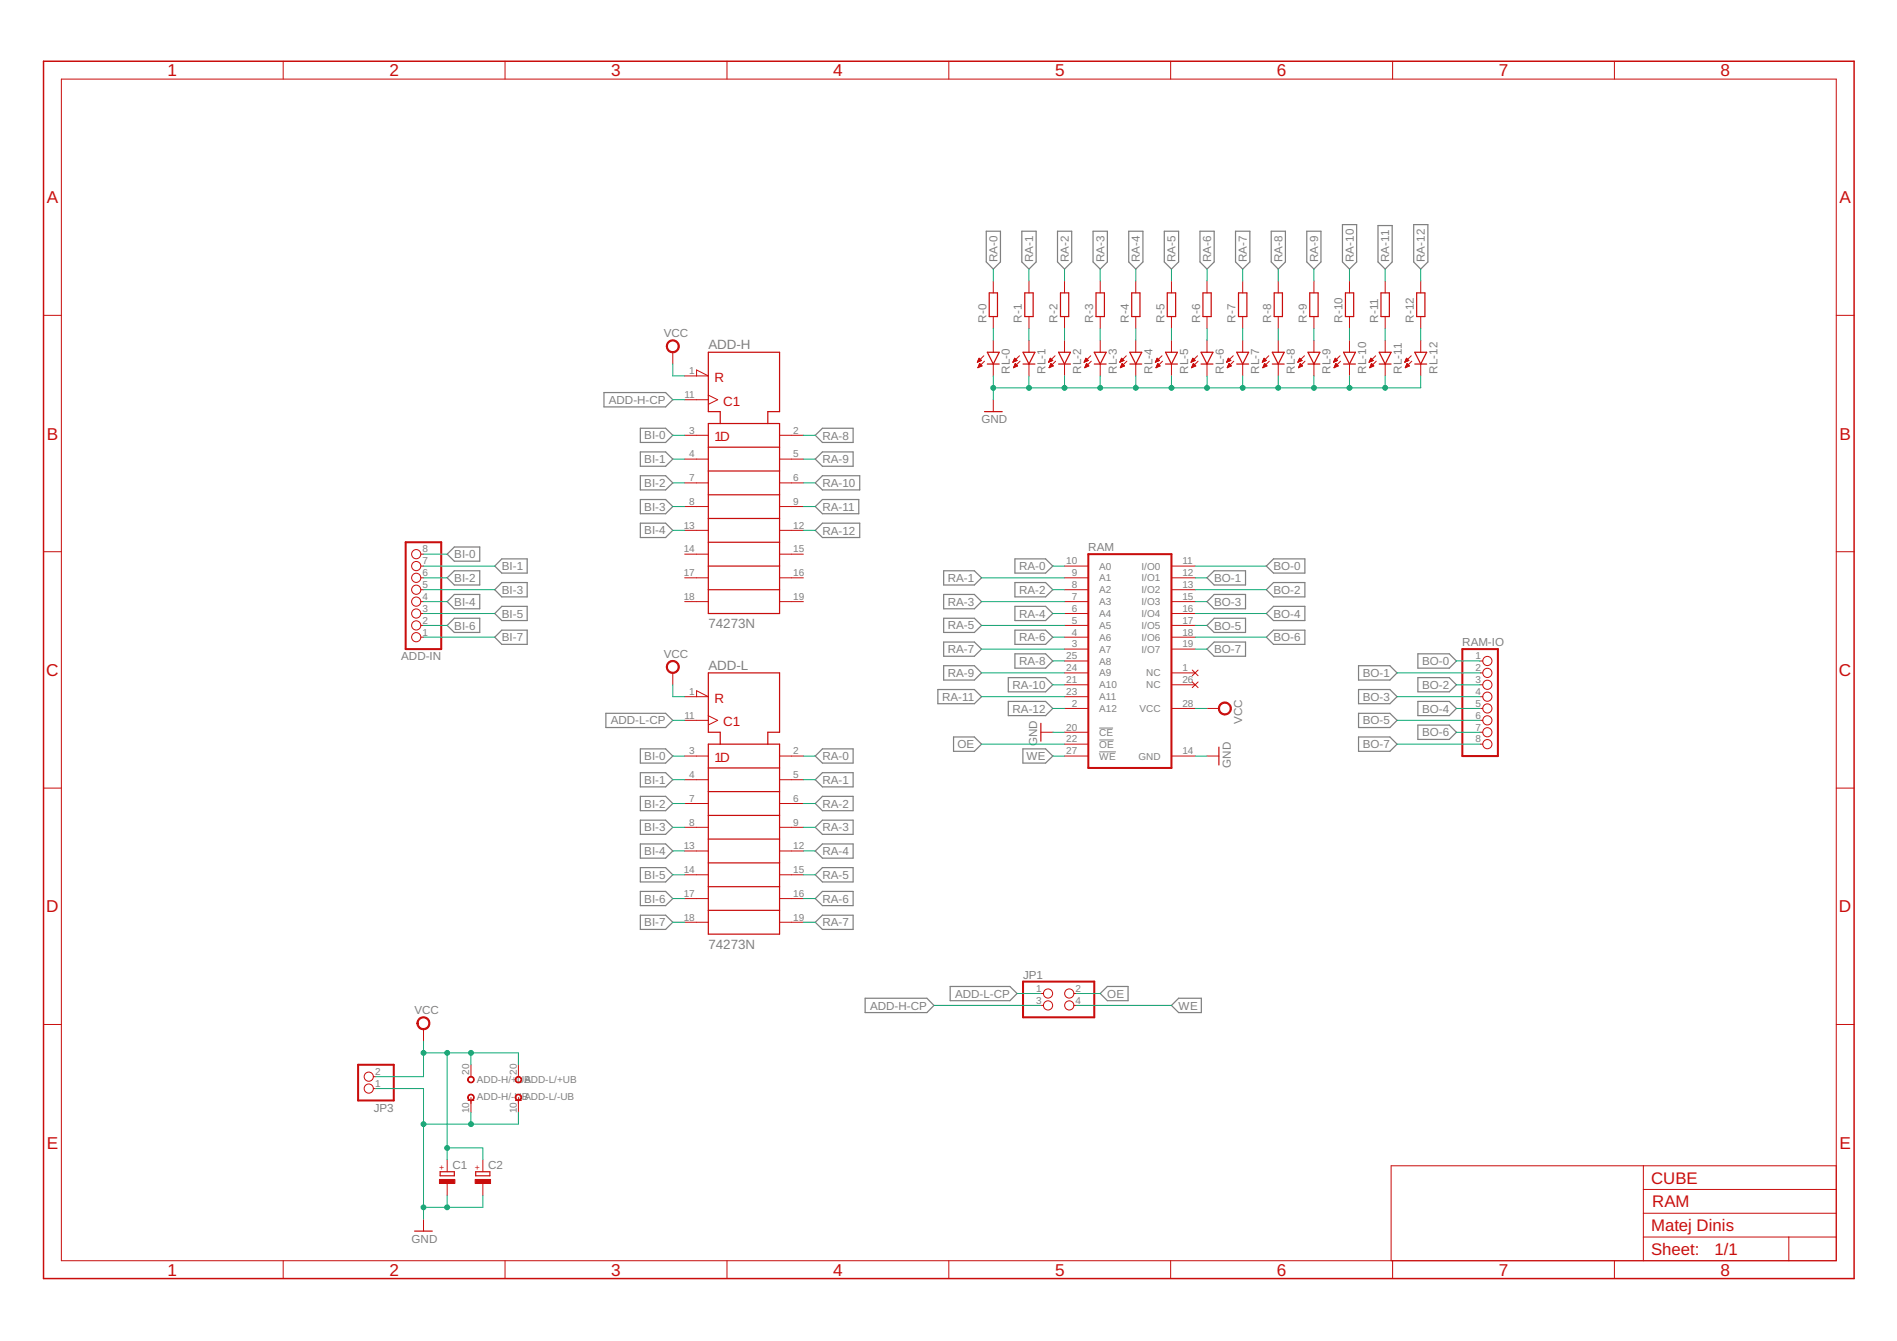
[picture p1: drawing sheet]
<svg xmlns="http://www.w3.org/2000/svg" width="297mm" height="210mm" viewBox="0 0 297 210" stroke-linecap="round" stroke-linejoin="round" font-family="sans-serif">
<path d="M172.1 114h2.2M172.1 115.8h2.3M172.1 117.7h2.6" fill="none" stroke="#808080" stroke-width=".16"/>
<g fill="none" stroke="#808080" stroke-width=".19">
<path d="M154.4 36.2h2.3v4.8l-1.2 1.1-1.1-1.1zM160 36.2h2.2v4.8l-1.1 1.1-1.1-1.1zM165.6 36.2h2.2v4.8l-1.1 1.1-1.1-1.1zM171.2 36.2h2.2v4.8l-1.1 1.1-1.1-1.1zM176.7 36.2h2.3v4.8l-1.2 1.1-1.1-1.1zM182.3 36.2h2.3v4.8l-1.2 1.1-1.1-1.1zM187.9 36.2h2.2v4.8l-1.1 1.1-1.1-1.1zM193.5 36.2h2.2v4.8l-1.1 1.1-1.1-1.1zM199.1 36.2h2.2v4.8l-1.1 1.1-1.1-1.1zM204.6 36.2h2.2v4.8l-1.1 1.1-1.1-1.1zM210.2 35.2h2.2v5.8l-1.1 1.1-1.1-1.1zM215.8 35.3h2.2v5.7l-1.1 1.1-1.1-1.1z"/>
<path d="M221.4 35.2h2.2v5.8l-1.1 1.1-1.1-1.1zM94.6 61.4h9.6l1.1 1.2-1.1 1.1h-9.6zM100.3 67h3.9l1.1 1.1-1.1 1.2h-3.9zM100.3 70.7h3.9l1.1 1.2-1.1 1.1h-3.9zM100.3 74.5h3.9l1.1 1.1-1.1 1.1h-3.9zM100.3 78.2h3.9l1.1 1.1-1.1 1.1h-3.9zM127.7 68.1l1.1-1.1h4.8v2.3h-4.8zM127.7 75.6l1.1-1.1h5.8v2.2h-5.8zM127.7 79.3l1.1-1.1h5.7v2.2h-5.7zM127.7 71.9l1.1-1.2h4.8v2.3h-4.8zM70 90.4l1.1-1.1h4v2.3h-4zM70 94.2l1.1-1.2h4v2.3h-4z"/>
<path d="M70 97.9l1.1-1.1h4v2.2h-4zM71.1 85.6h4v2.2h-4l-1.1-1.1zM77.5 99.7l1.1-1.1h3.9v2.3h-3.9zM78.6 87.5h3.9v2.2h-3.9l-1.1-1.1zM78.6 91.2h3.9v2.2h-3.9l-1.1-1.1zM78.6 94.9h3.9v2.2h-3.9l-1.1-1.1zM100.3 81.9h3.9l1.1 1.1-1.1 1.1h-3.9zM128.8 81.9h5.8v2.2h-5.8l-1.1-1.1zM147.8 89.3h4.8l1.1 1.1-1.1 1.2h-4.8zM147.8 93h4.8l1.1 1.2-1.1 1.1h-4.8zM147.8 96.8h4.8l1.1 1.1-1.1 1.1h-4.8zM158.9 98.6h4.8l1.1 1.1-1.1 1.2h-4.8z"/>
<path d="M158.9 94.9h4.8l1.1 1.1-1.1 1.1h-4.8zM158.9 91.2h4.8l1.1 1.1-1.1 1.1h-4.8zM158.9 87.5h4.8l1.1 1.1-1.1 1.1h-4.8zM189 90.4l1.1-1.1h4.9v2.3h-4.9zM190.1 93h4.9v2.3h-4.9l-1.1-1.1zM190.1 96.8h4.9v2.2h-4.9l-1.1-1.1zM198.3 99.7l1.1-1.1h4.9v2.3h-4.9zM199.4 94.9h4.9v2.2h-4.9l-1.1-1.1zM199.4 91.2h4.9v2.2h-4.9l-1.1-1.1zM199.4 87.5h4.9v2.2h-4.9l-1.1-1.1zM94.9 111.7h9.3l1.1 1.1-1.1 1.1h-9.3zM100.3 117.2h3.9l1.1 1.1-1.1 1.1h-3.9z"/>
<path d="M128.8 117.2h4.8v2.2h-4.8l-1.1-1.1zM146.9 107.9h5.7l1.1 1.2-1.1 1.1h-5.7zM147.8 104.2h4.8l1.1 1.1-1.1 1.1h-4.8zM147.8 100.5h4.8l1.1 1.1-1.1 1.1h-4.8zM149.3 115.4h3.3l1.1 1.1-1.1 1.1h-3.3zM157.9 109.8h5.8l1.1 1.1-1.1 1.1h-5.8zM157.9 106.1h5.8l1.1 1.1-1.1 1.1h-5.8zM158.9 102.3h4.8l1.1 1.2-1.1 1.1h-4.8zM160.2 117.2h3.5l1.1 1.1-1.1 1.1h-3.5zM189 101.6l1.1-1.1h4.9v2.2h-4.9zM212.7 107.9h4.9l1.2 1.2-1.2 1.1h-4.9zM212.7 104.2h4.9l1.2 1.1-1.2 1.1h-4.9z"/>
<path d="M212.7 111.7h4.9l1.2 1.1-1.2 1.1h-4.9zM212.7 115.4h4.9l1.2 1.1-1.2 1.1h-4.9zM222 109.8h4.9l1.1 1.1-1.1 1.1h-4.9zM222 106.1h4.9l1.1 1.1-1.1 1.1h-4.9zM222 102.3h4.9l1.1 1.2-1.1 1.1h-4.9zM222 113.5h4.9l1.1 1.1-1.1 1.1h-4.9zM100.3 120.9h3.9l1.1 1.1-1.1 1.2h-3.9zM100.3 124.7h3.9l1.1 1.1-1.1 1.1h-3.9zM100.3 128.4h3.9l1.1 1.1-1.1 1.1h-3.9zM100.3 132.1h3.9l1.1 1.1-1.1 1.1h-3.9zM100.3 135.8h3.9l1.1 1.1-1.1 1.1h-3.9zM100.3 139.5h3.9l1.1 1.2-1.1 1.1h-3.9z"/>
<path d="M127.7 125.8l1.1-1.1h4.8v2.2h-4.8zM127.7 133.2l1.1-1.1h4.8v2.2h-4.8zM127.7 136.9l1.1-1.1h4.8v2.2h-4.8zM127.7 122l1.1-1.1h4.8v2.3h-4.8zM128.8 128.4h4.8v2.2h-4.8l-1.1-1.1zM100.3 143.3h3.9l1.1 1.1-1.1 1.1h-3.9zM127.7 140.7l1.1-1.2h4.8v2.3h-4.8zM127.7 144.4l1.1-1.1h4.8v2.2h-4.8zM135.5 156.3h9.6l1.1 1.1-1.1 1.1h-9.6zM148.8 154.4h9.3l1.2 1.1-1.2 1.1h-9.3zM172.3 155.5l1.1-1.1h3.2v2.2h-3.2zM183.4 157.4l1.2-1.1h3.5v2.2h-3.5z"/>
</g>
<g fill="none" stroke="#c90d0c" stroke-width=".16">
<path d="M9.6 12.4h277.9v184.9h-277.9zM44.3 9.6v2.8M79.1 9.6v2.8M113.8 9.6v2.8M148.6 9.6v2.8M183.3 9.6v2.8M218.1 9.6v2.8M252.8 9.6v2.8M6.8 49.4h2.8M105.3 55.1v1.9M107.2 58.8h3.7l-1.8-.9v.9M153.1 56.7h.1"/>
<path d="M153.1 56.6h.2M153.1 56.5h.4M153.1 57.6h.1M153.2 56.4h.5M153.2 57.5h.1M153.2 56.3h.4M153.2 57.4h.3M153.2 56.3h.3M153.2 57.3h.5M153.2 56.2h.2M153.3 57.2h.4M153.3 56.1h.1"/>
<path d="M153.3 57.1h.3M153.4 57h.1M153.4 56.9l.4 .4-.7 .3zM153.4 56.9h.1M153.7 56.4l-.4-.3-.3 .6M153.7 56.4l-.7 .3M154.1 55.7l-1.1 1M154.2 56.5l-1.1 1.1M155.5 44v1.8M155.5 49.6v1.8M155.5 53.3v1.8M155.5 57v1.8"/>
<path d="M158.6 56.7h.1M158.7 56.6h.2M158.7 56.5h.4M158.7 57.6h.1M158.7 56.4h.6M158.7 57.5h.2M158.8 56.3h.4M158.8 57.4h.3M158.8 56.3h.3M158.8 57.3h.5M158.8 56.2h.2M158.8 57.2h.5"/>
<path d="M158.9 56.1h.1M158.9 57.1h.3M158.9 57h.2M159 56.9l.3 .4-.6 .3zM159 56.9h.1M159.3 56.4l-.4-.3-.3 .6M159.3 56.4l-.7 .3M159.6 55.7l-1 1M159.7 56.5l-1 1.1M161.1 44v1.8M161.1 49.6v1.8M161.1 53.3v1.8"/>
<path d="M161.1 57v1.8M164.2 56.7h.1M164.2 56.6h.3M164.3 56.5h.4M164.3 57.6h.1M164.3 56.4h.5M164.3 57.5h.2M164.3 56.3h.5M164.3 57.4h.4M164.4 56.3h.3M164.4 57.3h.4M164.4 56.2h.2"/>
<path d="M164.4 57.2h.5M164.4 56.1h.1M164.4 57.1h.4M164.5 57.1h.2M164.5 57h.2M164.5 56.9h.1M164.5 56.9l.4 .4-.6 .3zM164.8 56.4l-.3-.3-.3 .6M164.8 56.4l-.6 .3M165.2 55.7l-1 1M165.3 56.5l-1 1.1M166.7 44v1.8"/>
<path d="M166.7 49.6v1.8M166.7 53.3v1.8M166.7 57v1.8M169.8 56.7h.1M169.8 56.6h.3M169.8 56.5h.4M169.9 57.6h.1M169.9 56.4h.5M169.9 57.5h.2M169.9 56.3h.4M169.9 57.4h.3M169.9 56.3h.3"/>
<path d="M170 57.3h.4M170 56.2h.2M170 57.2h.5M170 56.1h.1M170 57.1h.4M170.1 57.1h.2M170.1 57h.1M170.1 56.9l.4 .4-.6 .3zM170.1 56.9h.1M170.4 56.4l-.4-.3-.2 .6M170.4 56.4l-.6 .3M170.8 55.7l-1 1"/>
<path d="M170.9 56.5l-1 1.1M172.3 44v1.8M172.3 49.6v1.8M172.3 53.3v1.8M172.3 57v1.8M175.4 56.7h.1M175.4 56.6h.2M175.4 56.5h.4M175.4 57.6h.1M175.5 56.4h.5M175.5 57.5h.1M175.5 56.3h.4"/>
<path d="M175.5 57.4h.3M175.5 56.3h.3M175.5 57.3h.5M175.6 56.2h.1M175.6 57.2h.4M175.6 56.1h.1M175.6 57.1h.4M175.6 56.1l.4 .3-.7 .3zM175.6 57.1h.3M175.7 57h.1M175.7 56.9h.1M175.7 56.9l.4 .4-.7 .3z"/>
<path d="M176.4 55.7l-1.1 1M176.4 56.5l-1 1.1M177.8 44v1.8M177.8 49.6v1.8M177.8 53.3v1.8M177.8 57v1.8M180.9 56.7h.1M181 56.6h.2M181 56.5h.4M181 57.6h.1M181 56.4h.6M181 57.5h.2"/>
<path d="M181.1 56.3h.4M181.1 57.4h.3M181.1 56.3h.3M181.1 57.3h.5M181.1 56.2h.2M181.1 57.2h.5M181.2 56.1h.1M181.2 57.1h.3M181.3 57h.1M181.3 56.9l.4 .4-.7 .3zM181.3 56.9h.1M181.6 56.4l-.4-.3-.3 .6"/>
<path d="M181.6 56.4l-.7 .3M181.9 55.7l-1 1M182 56.5l-1 1.1M183.4 44v1.8M183.4 49.6v1.8M183.4 53.3v1.8M183.4 57v1.8M186.5 56.7h.1M186.5 56.6h.3M186.6 56.5h.4M186.6 57.6h.1M186.6 56.4h.5"/>
<path d="M186.6 57.5h.2M186.6 56.3h.5M186.6 57.4h.4M186.7 56.3h.3M186.7 57.3h.5M186.7 56.2h.2M186.7 57.2h.5M186.8 56.1h.1M186.8 57.1h.3M186.8 56.1l.4 .3-.7 .3zM186.8 57.1h.2M186.8 57h.2"/>
<path d="M186.9 56.9h.1M186.9 56.9l.3 .4-.6 .3zM187.5 55.7l-1 1M187.6 56.5l-1 1.1M189 44v1.8M189 49.6v1.8M189 53.3v1.8M189 57v1.8M192.1 56.7h.1M192.1 56.6h.3M192.2 56.5h.4M192.2 57.6h.1"/>
<path d="M192.2 56.4h.5M192.2 57.5h.2M192.2 56.3h.4M192.2 57.4h.4M192.3 56.3h.3M192.3 57.3h.4M192.3 56.2h.2M192.3 57.2h.5M192.3 56.1h.1M192.3 57.1h.4M192.4 57.1h.2M192.4 57h.1"/>
<path d="M192.4 56.9l.4 .4-.6 .3zM192.4 56.9h.1M192.7 56.4l-.4-.3-.2 .6M192.7 56.4l-.6 .3M193.1 55.7l-1 1M193.2 56.5l-1 1.1M194.6 44v1.8M194.6 49.6v1.8M194.6 53.3v1.8M194.6 57v1.8M197.7 56.7h.1M197.7 56.6h.2"/>
<path d="M197.7 56.5h.4M197.7 57.6h.1M197.8 56.4h.5M197.8 57.5h.1M197.8 56.3h.4M197.8 57.4h.3M197.8 56.3h.3M197.8 57.3h.5M197.9 56.2h.2M197.9 57.2h.5M197.9 56.1h.1M197.9 57.1h.4"/>
<path d="M198 57.1h.2M198 57h.1M198 56.9h.1M198 56.9l.4 .4-.7 .3zM198.3 56.4l-.4-.3-.2 .6M198.3 56.4l-.6 .3M198.7 55.7l-1 1M198.8 56.5l-1.1 1.1M200.2 44v1.8M200.2 49.6v1.8M200.2 53.3v1.8M200.2 57v1.8"/>
<path d="M203.2 56.7h.1M203.3 56.6h.2M203.3 56.5h.4M203.3 57.6h.1M203.3 56.4h.6M203.3 57.5h.2M203.4 56.3h.4M203.4 57.4h.3M203.4 56.3h.3M203.4 57.3h.5M203.5 56.2h.1M203.5 57.2h.4"/>
<path d="M203.5 56.1h.1M203.5 57.1h.4M203.5 57.1h.3M203.6 57h.1M203.6 56.9l.4 .4-.7 .3zM203.6 56.9h.1M203.9 56.4l-.4-.3-.3 .6M203.9 56.4l-.7 .3M204.3 55.7l-1.1 1M204.3 56.5l-1 1.1M205.7 44v1.8M205.7 49.6v1.8"/>
<path d="M205.7 53.3v1.8M205.7 57v1.8M208.8 56.7h.1M208.9 56.6h.2M208.9 56.5h.4M208.9 57.6h.1M208.9 56.4h.5M208.9 57.5h.2M209 56.3h.4M209 57.4h.3M209 56.3h.3M209 57.3h.5"/>
<path d="M209 56.2h.2M209 57.2h.5M209.1 56.1h.1M209.1 57.1h.3M209.1 57.1h.2M209.1 57h.2M209.2 56.9h.1M209.2 56.9l.3 .4-.6 .3zM209.4 56.4l-.3-.3-.3 .6M209.4 56.4l-.6 .3M209.8 55.7l-1 1M209.9 56.5l-1 1.1"/>
<path d="M211.3 44v1.8M211.3 49.6v1.8M211.3 53.3v1.8M211.3 57v1.8M214.4 56.7h.1M214.4 56.6h.3M214.5 56.5h.4M214.5 57.6h.1M214.5 56.4h.5M214.5 57.5h.2M214.5 56.3h.4M214.5 57.4h.4"/>
<path d="M214.6 56.3h.3M214.6 57.3h.4M214.6 56.2h.2M214.6 57.2h.5M214.6 56.1h.1M214.7 57.1h.3M214.7 57.1h.2M214.7 57h.1M214.8 56.9l.3 .4-.6 .3zM214.8 56.9h.1M215 56.4l-.3-.3-.3 .6M215 56.4l-.6 .3"/>
<path d="M215.4 55.7l-1 1M215.5 56.5l-1 1.1M216.9 44v1.8M216.9 49.6v1.8M216.9 53.3v1.8M216.9 57v1.8M220 56.7h.1M220 56.6h.2M220 56.5h.4M220 57.6h.1M220.1 56.4h.5M220.1 57.5h.1"/>
<path d="M220.1 56.3h.4M220.1 57.4h.3M220.2 56.3h.3M220.2 57.3h.4M220.2 56.2h.2M220.2 57.2h.5M220.2 56.1h.1M220.2 57.1h.4M220.3 57.1h.2M220.3 57h.1M220.3 56.9h.1M220.3 56.9l.4 .4-.7 .3z"/>
<path d="M220.6 56.4l-.4-.3-.2 .6M220.6 56.4l-.6 .3M221 55.7l-1 1M221.1 56.5l-1.1 1.1M222.5 44v1.8M222.5 49.6v1.8M222.5 53.3v1.8M222.5 57v1.8M287.5 49.4h2.8M107.2 68.1h3.7M107.2 71.9h3.7M107.2 75.6h3.7"/>
<path d="M107.2 79.3h3.7M107.2 62.6h3.7M110.9 61.8l1.5 .8-1.5 .7M122.1 68.1h3.7M122.1 71.9h3.7M122.1 75.6h3.7M122.1 79.3h3.7M155.5 62.6v1.8M6.8 86.4h2.8M65.9 99.7h.4M65.9 97.9h.4M65.9 96h.4"/>
<path d="M65.9 94.2h.4M65.9 92.3h.4M65.9 90.4h.4M65.9 88.6h.4M65.9 86.7h.4M107.2 94.2h3.7M107.2 90.4h3.7M107.2 86.7h3.7M107.2 83h3.7M122.1 94.2h3.7M122.1 90.4h3.7M122.1 86.7h3.7"/>
<path d="M122.1 83h3.7M166.7 99.7h3.7M166.7 97.9h3.7M166.7 96h3.7M166.7 94.2h3.7M166.7 92.3h3.7M166.7 90.4h3.7M166.7 88.6h3.7M183.4 99.7h3.8M183.4 97.9h3.8M183.4 96h3.8M183.4 94.2h3.8"/>
<path d="M183.4 92.3h3.8M183.4 90.4h3.8M183.4 88.6h3.8M287.5 86.4h2.8M105.3 105.3v1.9M107.2 109.1h3.7l-1.8-1v1M107.2 118.3h3.7M107.2 112.8h3.7M110.9 112l1.5 .8-1.5 .7M122.1 118.3h3.7M163 114.6h1.8M166.7 107.2h3.7"/>
<path d="M166.7 110.9h3.7M166.7 101.6h3.7M166.7 114.6h3.7M166.7 116.5h3.7M166.7 109.1h3.7M166.7 105.3h3.7M166.7 103.5h3.7M166.7 118.3h3.7M183.4 107.2h3.8M183.4 110.9h3.8M183.4 101.6h3.8M183.4 105.3h3.8"/>
<path d="M183.4 118.3h3.8M186.7 106.7l.9 .9M186.7 104.9l.9 .9M187.6 106.7l-.9 .9M187.6 104.9l-.9 .9M189 110.9h1.9M189 118.3h1.9M231.8 107.2h.4M231.8 110.9h.4M231.8 114.6h.4M231.8 116.5h.4M231.8 109.1h.4"/>
<path d="M231.8 105.3h.4M231.8 103.5h.4M231.8 112.8h.4M6.8 123.4h2.8M107.2 122h3.7M107.2 125.8h3.7M107.2 129.5h3.7M107.2 133.2h3.7M107.2 136.9h3.7M122.1 122h3.7M122.1 125.8h3.7M122.1 129.5h3.7"/>
<path d="M122.1 133.2h3.7M122.1 136.9h3.7M287.5 123.4h2.8M107.2 140.7h3.7M107.2 144.4h3.7M122.1 140.7h3.7M122.1 144.4h3.7M163 155.5h.4M163 157.4h.4M168.1 155.5h.5M168.1 157.4h.5M6.8 160.4h2.8"/>
<path d="M58.5 170.4h.4M58.5 168.5h.4M66.3 161.1v1.9M73.3 172.3h.9M73.7 166.7v1.8M73.7 171.8v2.3M80.7 172.3h.9M81.2 166.7v1.8M81.2 171.8v2.3M287.5 160.4h2.8M44.3 197.3v2.8M66.3 190.8v1.9"/>
<path d="M70 181.5v1.9M70 185.3v1.8M75.6 181.5v1.9M75.6 185.3v1.8M79.1 197.3v2.8M113.8 197.3v2.8M148.6 197.3v2.8M183.3 197.3v2.8M218.1 197.3v2.8M252.8 197.3v2.8M257.3 193.6h30.2M257.3 182.5v14.8"/>
<path d="M257.3 189.9h30.2M257.3 186.2h30.2M280.1 193.6v3.7M287.5 182.5h-69.7v14.8"/>
<circle cx="65.2" cy="97.9" r=".72"/>
<circle cx="65.2" cy="92.3" r=".72"/>
<circle cx="65.2" cy="88.6" r=".72"/>
<circle cx="65.2" cy="94.2" r=".72"/>
<circle cx="65.2" cy="90.4" r=".72"/>
<circle cx="65.2" cy="99.7" r=".72"/>
<circle cx="65.2" cy="96" r=".72"/>
<circle cx="65.2" cy="86.7" r=".72"/>
<circle cx="232.9" cy="116.5" r=".72"/>
<circle cx="232.9" cy="103.5" r=".72"/>
<circle cx="232.9" cy="112.8" r=".72"/>
<circle cx="232.9" cy="114.6" r=".72"/>
<circle cx="232.9" cy="107.2" r=".72"/>
<circle cx="232.9" cy="105.3" r=".72"/>
<circle cx="232.9" cy="110.9" r=".72"/>
<circle cx="232.9" cy="109.1" r=".72"/>
<circle cx="164.1" cy="155.5" r=".72"/>
<circle cx="164.1" cy="157.4" r=".72"/>
<circle cx="167.4" cy="155.5" r=".72"/>
<circle cx="167.4" cy="157.4" r=".72"/>
<circle cx="57.7" cy="168.5" r=".72"/>
<circle cx="57.7" cy="170.4" r=".72"/>
</g>
<path d="M6.8 9.6h283.5v190.5h-283.5z" fill="none" stroke="#c90d0c" stroke-width=".23"/>
<path d="M63.5 84.9h5.6v16.7h-5.6zM170.4 86.7h13v33.5h-13zM229 101.6h5.5v16.7h-5.5zM160.2 153.6h11.1v5.6h-11.1zM56.1 166.7h5.6v5.6h-5.6z" fill="none" stroke="#c90d0c" stroke-width=".32"/>
<g fill="none" stroke="#c90d0c" stroke-width=".19">
<path d="M154.6 55.1h1.9l-1 1.9zM154.6 57h1.9M154.9 45.8h1.3v3.8h-1.3zM160.2 55.1h1.9l-1 1.9zM160.2 57h1.9M160.5 45.8h1.3v3.8h-1.3zM165.8 55.1h1.8l-.9 1.9zM165.8 57h1.8M166.1 45.8h1.2v3.8h-1.2zM171.3 55.1h1.9l-.9 1.9zM171.3 57h1.9M171.6 45.8h1.3v3.8h-1.3z"/>
<path d="M176.9 55.1h1.9l-1 1.9zM176.9 57h1.9M177.2 45.8h1.3v3.8h-1.3zM182.5 55.1h1.9l-1 1.9zM182.5 57h1.9M182.8 45.8h1.3v3.8h-1.3zM188.1 55.1h1.8l-.9 1.9zM188.1 57h1.8M188.4 45.8h1.3v3.8h-1.3zM193.7 55.1h1.8l-.9 1.9zM193.7 57h1.8M193.9 45.8h1.3v3.8h-1.3z"/>
<path d="M199.2 55.1h1.9l-.9 1.9zM199.2 57h1.9M199.5 45.8h1.3v3.8h-1.3zM204.8 55.1h1.9l-1 1.9zM204.8 57h1.9M205.1 45.8h1.3v3.8h-1.3zM210.4 55.1h1.8l-.9 1.9zM210.4 57h1.8M210.7 45.8h1.3v3.8h-1.3zM216 55.1h1.8l-.9 1.9zM216 57h1.8M216.2 45.8h1.4v3.8h-1.4z"/>
<path d="M221.5 55.1h1.9l-.9 1.9zM221.5 57h1.9M221.8 45.8h1.3v3.8h-1.3zM110.9 66.3h11.2v29.7h-11.2zM110.9 77.4h11.2M110.9 70h11.2M110.9 73.7h11.2M112.8 66.3v-1.9h-1.9v-9.3h11.2v9.3h-1.9v1.9M154.2 64.4h2.7M110.9 92.3h11.2M110.9 88.6h11.2M110.9 84.9h11.2"/>
<path d="M110.9 81.2h11.2M110.9 116.5h11.2v29.7h-11.2zM112.8 116.5v-1.9h-1.9v-9.3h11.2v9.3h-1.9v1.9M163 113.2v2.8M190.9 116.9v2.8M110.9 138.8h11.2M110.9 135.1h11.2M110.9 131.3h11.2M110.9 127.6h11.2M110.9 120.2h11.2M110.9 123.9h11.2M110.9 142.5h11.2"/>
<path d="M64.9 192.7h2.8M68.9 183.4h2.2v.6h-2.2zM74.5 183.4h2.2v.6h-2.2z"/>
</g>
<g fill="#c90d0c" stroke="#c90d0c" stroke-width=".16">
<path d="M65.7 159.4a1.03 1.03 0 0 1 1.5 .3 1.03 1.03 0 0 1-.7 1.5 1.03 1.03 0 0 1-1.2-1h.2a.84 .84 0 0 1 1.1-.8 .84 .84 0 0 1 .3 1.3 .84 .84 0 0 1-1.4-.3v-.2h-.2v-.3z" fill-rule="evenodd"/>
<path d="M73.4 168.6a.52 .52 0 0 1 .8 .2 .52 .52 0 0 1-.3 .7 .52 .52 0 0 1-.7-.5h.1a.41 .41 0 0 1 .6-.3 .41 .41 0 0 1 .1 .6 .41 .41 0 0 1-.6-.1l-.1-.2h-.1z" fill-rule="evenodd"/>
<path d="M73.4 171.4a.53 .53 0 0 1 .8 .1 .53 .53 0 0 1-.3 .8 .53 .53 0 0 1-.7-.5h.1a.41 .41 0 0 1 .6-.3 .41 .41 0 0 1 .1 .6 .41 .41 0 0 1-.6-.1l-.1-.2h-.1z" fill-rule="evenodd"/>
<path d="M80.8 168.6a.51 .51 0 0 1 .8 .2 .51 .51 0 0 1-.3 .7 .51 .51 0 0 1-.6-.5h.1a.41 .41 0 0 1 .5-.4 .41 .41 0 0 1 .2 .7 .41 .41 0 0 1-.7-.1v-.2h-.1z" fill-rule="evenodd"/>
<path d="M80.8 171.4a.52 .52 0 0 1 .8 .1 .52 .52 0 0 1-.3 .8 .52 .52 0 0 1-.6-.5h.1a.41 .41 0 0 1 .5-.4 .41 .41 0 0 1 .2 .6 .41 .41 0 0 1-.7 0v-.2h-.1z" fill-rule="evenodd"/>
<path d="M104.7 103.6a1.03 1.03 0 0 1 1.6 .3 1.03 1.03 0 0 1-.7 1.5 1.03 1.03 0 0 1-1.3-1h.2a.84 .84 0 0 1 1.2-.8 .84 .84 0 0 1 .2 1.4 .84 .84 0 0 1-1.4-.4v-.2h-.2l.1-.3z" fill-rule="evenodd"/>
<path d="M104.7 53.4a1.03 1.03 0 0 1 1.6 .4 1.03 1.03 0 0 1-.7 1.4 1.03 1.03 0 0 1-1.3-1h.2a.84 .84 0 0 1 1.2-.8 .84 .84 0 0 1 .2 1.4 .84 .84 0 0 1-1.4-.4v-.2h-.2l.1-.3z" fill-rule="evenodd"/>
<path d="M190.9 110.3a1.02 1.02 0 0 1 1.7 0 1.02 1.02 0 0 1-.5 1.6 1.02 1.02 0 0 1-1.3-1h.2a.83 .83 0 0 1 1.2-.7 .83 .83 0 0 1 .1 1.4 .83 .83 0 0 1-1.3-.5v-.2h-.2z" fill-rule="evenodd"/>
</g>
<g fill="#c90d0c" stroke="#c90d0c" stroke-width=".16">
<path d="M68.8 184.6h2.4v.7h-2.4z"/>
<path d="M74.4 184.6h2.4v.7h-2.4z"/>
</g>
<g fill="none" stroke="#0dab76" stroke-width=".16">
<path d="M105.3 57v1.8h1.9M155.5 42.1v1.9M155.5 51.4v1.9M155.5 58.8v3.8M161.1 42.1v1.9M161.1 51.4v1.9M161.1 58.8v1.9M166.7 42.1v1.9M166.7 51.4v1.9M166.7 58.8v1.9M172.3 42.1v1.9M172.3 51.4v1.9"/>
<path d="M172.3 58.8v1.9M177.8 42.1v1.9M177.8 51.4v1.9M177.8 58.8v1.9M183.4 42.1v1.9M183.4 51.4v1.9M183.4 58.8v1.9M189 42.1v1.9M189 51.4v1.9M189 58.8v1.9M194.6 42.1v1.9M194.6 51.4v1.9"/>
<path d="M194.6 58.8v1.9M200.2 42.1v1.9M200.2 51.4v1.9M200.2 58.8v1.9M205.7 42.1v1.9M205.7 51.4v1.9M205.7 58.8v1.9M211.3 42.1v1.9M211.3 51.4v1.9M211.3 58.8v1.9M216.9 42.1v1.9M216.9 51.4v1.9"/>
<path d="M216.9 58.8v1.9M222.5 42.1v1.9M222.5 51.4v1.9M222.5 58.8v1.9h-67M105.3 68.1h1.9M105.3 75.6h1.9M105.3 79.3h1.9M105.3 71.9h1.9M105.3 62.6h1.9M125.8 68.1h1.9M125.8 75.6h1.9M125.8 79.3h1.9"/>
<path d="M125.8 71.9h1.9M66.3 86.7h3.7M66.3 90.4h3.7M66.3 94.2h3.7M66.3 97.9h3.7M66.3 99.7h11.2M66.3 96h11.2M66.3 92.3h11.2M66.3 88.6h11.2M105.3 83h1.9M125.8 83h1.9M153.7 90.4h13"/>
<path d="M153.7 94.2h13M153.7 97.9h13M164.8 99.7h1.9M164.8 96h1.9M164.8 92.3h1.9M164.8 88.6h1.9M187.2 90.4h1.8M187.2 94.2h1.8M187.2 97.9h1.8M187.2 99.7h11.1M187.2 96h11.1M187.2 92.3h11.1"/>
<path d="M187.2 88.6h11.1M105.3 118.3h1.9M105.3 107.2v1.9h1.9M105.3 112.8h1.9M125.8 118.3h1.9M153.7 109.1h13M153.7 105.3h13M153.7 101.6h13M153.7 116.5h13M164.8 118.3h1.9M164.8 110.9h1.9M164.8 107.2h1.9"/>
<path d="M164.8 103.5h1.9M164.8 114.6h1.9M187.2 118.3h1.8M187.2 110.9h1.8M187.2 101.6h1.8M218.8 109.1h13M218.8 105.3h13M218.8 112.8h13M218.8 116.5h13M228 110.9h3.8M228 107.2h3.8M228 103.5h3.8"/>
<path d="M228 114.6h3.8M105.3 125.8h1.9M105.3 133.2h1.9M105.3 136.9h1.9M105.3 129.5h1.9M105.3 122h1.9M125.8 125.8h1.9M125.8 133.2h1.9M125.8 136.9h1.9M125.8 129.5h1.9M125.8 122h1.9M105.3 140.7h1.9"/>
<path d="M105.3 144.4h1.9M125.8 140.7h1.9M125.8 144.4h1.9M146.2 157.4h16.8M159.3 155.5h3.7M168.6 157.4h14.8M168.6 155.5h3.7M58.9 170.4h7.4v20.4M66.3 163v5.5h-7.4M66.3 164.8h14.9v1.9M70 164.8v16.7M70 179.7h5.6v1.8"/>
<path d="M73.7 164.8v1.9M73.7 174.1v1.9M81.2 174.1v1.9h-14.9M70 187.1v1.9M75.6 187.1v1.9h-9.3"/>
</g>
<g fill="#0dab76" stroke="#0dab76" stroke-width=".16">
<circle cx="66.3" cy="164.8" r=".38"/>
<circle cx="73.7" cy="164.8" r=".38"/>
<circle cx="70" cy="164.8" r=".38"/>
<circle cx="70" cy="179.7" r=".38"/>
<circle cx="73.7" cy="176" r=".38"/>
<circle cx="66.3" cy="176" r=".38"/>
<circle cx="66.3" cy="189" r=".38"/>
<circle cx="70" cy="189" r=".38"/>
<circle cx="161.1" cy="60.7" r=".38"/>
<circle cx="166.7" cy="60.7" r=".38"/>
<circle cx="172.3" cy="60.7" r=".38"/>
<circle cx="177.8" cy="60.7" r=".38"/>
<circle cx="183.4" cy="60.7" r=".38"/>
<circle cx="189" cy="60.7" r=".38"/>
<circle cx="194.6" cy="60.7" r=".38"/>
<circle cx="200.2" cy="60.7" r=".38"/>
<circle cx="205.7" cy="60.7" r=".38"/>
<circle cx="211.3" cy="60.7" r=".38"/>
<circle cx="216.9" cy="60.7" r=".38"/>
<circle cx="155.5" cy="60.7" r=".38"/>
</g>
<g font-size="2.7" fill="#c90d0c">
<text x="26.2" y="11.9">1</text>
<text x="61" y="11.9">2</text>
<text x="95.7" y="11.9">3</text>
<text x="130.5" y="11.9">4</text>
<text x="165.2" y="11.9">5</text>
<text x="199.9" y="11.9">6</text>
<text x="234.7" y="11.9">7</text>
<text x="269.4" y="11.9">8</text>
<text x="7.3" y="31.8">A</text>
<text x="288" y="31.8">A</text>
<text x="7.3" y="68.8">B</text>
<text x="288" y="68.8">B</text>
<text x="7.2" y="105.8">C</text>
<text x="288" y="105.8">C</text>
<text x="7.2" y="142.8">D</text>
<text x="288" y="142.8">D</text>
<text x="7.3" y="179.8">E</text>
<text x="288" y="179.8">E</text>
<text x="26.2" y="199.7">1</text>
<text x="61" y="199.7">2</text>
<text x="95.7" y="199.7">3</text>
<text x="130.5" y="199.7">4</text>
<text x="165.2" y="199.7">5</text>
<text x="199.9" y="199.7">6</text>
<text x="234.7" y="199.7">7</text>
<text x="269.4" y="199.7">8</text>
</g>
<g font-size="2.6" fill="#c90d0c">
<text x="258.5" y="185.3">CUBE</text>
<text x="258.7" y="189">RAM</text>
<text x="258.5" y="192.7">Matej Dinis</text>
<text x="258.5" y="196.5">Sheet:</text>
<text x="268.5" y="196.4">1/1</text>
</g>
<g font-size="2.1" fill="#808080">
<text x="110.9" y="54.7">ADD-H</text>
<text x="110.9" y="98.4">74273N</text>
<text x="110.9" y="104.9">ADD-L</text>
<text x="110.9" y="148.5">74273N</text>
</g>
<g font-size="2.1" fill="#c90d0c">
<text x="111.9" y="59.8">R</text>
<text x="113.2" y="63.5">C1</text>
<text x="111.9" y="69.1">1D</text>
<text x="111.9" y="110">R</text>
<text x="113.2" y="113.7">C1</text>
<text x="111.9" y="119.3">1D</text>
</g>
<g font-size="1.8" fill="#808080">
<text x="156.2" y="41" transform="rotate(-90 156.2 41)">RA-0</text>
<text x="161.8" y="41" transform="rotate(-90 161.8 41)">RA-1</text>
<text x="167.3" y="41" transform="rotate(-90 167.3 41)">RA-2</text>
<text x="172.9" y="41" transform="rotate(-90 172.9 41)">RA-3</text>
<text x="178.5" y="41" transform="rotate(-90 178.5 41)">RA-4</text>
<text x="184.1" y="41" transform="rotate(-90 184.1 41)">RA-5</text>
<text x="189.7" y="41" transform="rotate(-90 189.7 41)">RA-6</text>
<text x="195.2" y="41" transform="rotate(-90 195.2 41)">RA-7</text>
<text x="200.8" y="41" transform="rotate(-90 200.8 41)">RA-8</text>
<text x="206.4" y="41" transform="rotate(-90 206.4 41)">RA-9</text>
<text x="212" y="41" transform="rotate(-90 212 41)">RA-10</text>
<text x="217.5" y="41" transform="rotate(-90 217.5 41)">RA-11</text>
<text x="223.1" y="41" transform="rotate(-90 223.1 41)">RA-12</text>
<text x="104" y="52.8">VCC</text>
<text x="154.4" y="50.5" transform="rotate(-90 154.4 50.5)">R-0</text>
<text x="160" y="50.5" transform="rotate(-90 160 50.5)">R-1</text>
<text x="165.6" y="50.5" transform="rotate(-90 165.6 50.5)">R-2</text>
<text x="171.2" y="50.5" transform="rotate(-90 171.2 50.5)">R-3</text>
<text x="176.8" y="50.5" transform="rotate(-90 176.8 50.5)">R-4</text>
<text x="182.3" y="50.5" transform="rotate(-90 182.3 50.5)">R-5</text>
<text x="187.9" y="50.5" transform="rotate(-90 187.9 50.5)">R-6</text>
<text x="193.5" y="50.5" transform="rotate(-90 193.5 50.5)">R-7</text>
<text x="199.1" y="50.5" transform="rotate(-90 199.1 50.5)">R-8</text>
<text x="204.6" y="50.5" transform="rotate(-90 204.6 50.5)">R-9</text>
<text x="210.2" y="50.5" transform="rotate(-90 210.2 50.5)">R-10</text>
<text x="215.8" y="50.5" transform="rotate(-90 215.8 50.5)">R-11</text>
<text x="221.4" y="50.5" transform="rotate(-90 221.4 50.5)">R-12</text>
<text x="158.1" y="58.5" transform="rotate(-90 158.1 58.5)">RL-0</text>
<text x="163.7" y="58.5" transform="rotate(-90 163.7 58.5)">RL-1</text>
<text x="169.3" y="58.5" transform="rotate(-90 169.3 58.5)">RL-2</text>
<text x="174.9" y="58.5" transform="rotate(-90 174.9 58.5)">RL-3</text>
<text x="180.5" y="58.5" transform="rotate(-90 180.5 58.5)">RL-4</text>
<text x="186" y="58.5" transform="rotate(-90 186 58.5)">RL-5</text>
<text x="191.6" y="58.5" transform="rotate(-90 191.6 58.5)">RL-6</text>
<text x="197.2" y="58.5" transform="rotate(-90 197.2 58.5)">RL-7</text>
<text x="202.8" y="58.5" transform="rotate(-90 202.8 58.5)">RL-8</text>
<text x="208.3" y="58.5" transform="rotate(-90 208.3 58.5)">RL-9</text>
<text x="213.9" y="58.5" transform="rotate(-90 213.9 58.5)">RL-10</text>
<text x="219.5" y="58.5" transform="rotate(-90 219.5 58.5)">RL-11</text>
<text x="225.1" y="58.5" transform="rotate(-90 225.1 58.5)">RL-12</text>
<text x="95.3" y="63.2">ADD-H-CP</text>
<text x="100.9" y="68.8">BI-0</text>
<text x="128.8" y="68.8">RA-8</text>
<text x="153.7" y="66.3">GND</text>
<text x="100.9" y="76.2">BI-2</text>
<text x="100.9" y="72.5">BI-1</text>
<text x="128.8" y="76.2">RA-10</text>
<text x="128.8" y="72.5">RA-9</text>
<text x="100.9" y="83.7">BI-4</text>
<text x="100.9" y="79.9">BI-3</text>
<text x="128.8" y="83.7">RA-12</text>
<text x="128.8" y="79.9">RA-11</text>
<text x="71.1" y="87.4">BI-0</text>
<text x="78.6" y="89.2">BI-1</text>
<text x="159.6" y="89.2">RA-0</text>
<text x="170.4" y="86.3">RAM</text>
<text x="199.4" y="89.2">BO-0</text>
<text x="71.1" y="91.1">BI-2</text>
<text x="71.1" y="94.8">BI-4</text>
<text x="78.6" y="93">BI-3</text>
<text x="148.4" y="94.8">RA-3</text>
<text x="148.4" y="91.1">RA-1</text>
<text x="159.6" y="93">RA-2</text>
<text x="190.1" y="94.8">BO-3</text>
<text x="190.1" y="91.1">BO-1</text>
<text x="199.4" y="93">BO-2</text>
<text x="71.1" y="98.5">BI-6</text>
<text x="78.6" y="100.4">BI-7</text>
<text x="78.6" y="96.7">BI-5</text>
<text x="148.4" y="98.5">RA-5</text>
<text x="159.6" y="100.4">RA-6</text>
<text x="159.6" y="96.7">RA-4</text>
<text x="190.1" y="98.5">BO-5</text>
<text x="199.4" y="96.7">BO-4</text>
<text x="199.4" y="100.4">BO-6</text>
<text x="229" y="101.1">RAM-IO</text>
<text x="62.8" y="103.4">ADD-IN</text>
<text x="104" y="103">VCC</text>
<text x="148.4" y="106">RA-9</text>
<text x="148.4" y="102.2">RA-7</text>
<text x="158.6" y="107.8">RA-10</text>
<text x="159.6" y="104.1">RA-8</text>
<text x="190.1" y="102.3">BO-7</text>
<text x="213.4" y="106">BO-1</text>
<text x="222.7" y="104.1">BO-0</text>
<text x="222.7" y="107.8">BO-2</text>
<text x="95.6" y="113.4">ADD-L-CP</text>
<text x="147.5" y="109.7">RA-11</text>
<text x="158.6" y="111.5">RA-12</text>
<text x="194.5" y="113.3" transform="rotate(-90 194.5 113.3)">VCC</text>
<text x="213.4" y="113.4">BO-5</text>
<text x="213.4" y="109.7">BO-3</text>
<text x="222.7" y="111.5">BO-4</text>
<text x="100.9" y="119">BI-0</text>
<text x="128.8" y="119">RA-0</text>
<text x="149.9" y="117.1">OE</text>
<text x="160.7" y="119">WE</text>
<text x="162.4" y="116.8" transform="rotate(-90 162.4 116.8)">GND</text>
<text x="213.4" y="117.1">BO-7</text>
<text x="222.7" y="115.3">BO-6</text>
<text x="100.9" y="122.7">BI-1</text>
<text x="128.8" y="122.7">RA-1</text>
<text x="192.7" y="120.2" transform="rotate(-90 192.7 120.2)">GND</text>
<text x="100.9" y="126.4">BI-2</text>
<text x="100.9" y="130.1">BI-3</text>
<text x="128.8" y="130.1">RA-3</text>
<text x="128.8" y="126.4">RA-2</text>
<text x="100.9" y="133.8">BI-4</text>
<text x="100.9" y="137.6">BI-5</text>
<text x="128.8" y="137.6">RA-5</text>
<text x="128.8" y="133.9">RA-4</text>
<text x="100.9" y="141.3">BI-6</text>
<text x="128.8" y="141.3">RA-6</text>
<text x="100.9" y="145">BI-7</text>
<text x="128.8" y="145">RA-7</text>
<text x="160.2" y="153.2">JP1</text>
<text x="64.9" y="158.8">VCC</text>
<text x="136.2" y="158">ADD-H-CP</text>
<text x="149.5" y="156.2">ADD-L-CP</text>
<text x="173.4" y="156.2">OE</text>
<text x="184.5" y="158">WE</text>
<text x="58.5" y="174">JP3</text>
<text x="70.9" y="183">C1</text>
<text x="76.4" y="183">C2</text>
<text x="64.4" y="194.6">GND</text>
</g>
<g font-size="1.6" fill="#808080">
<text x="107.9" y="58.6">1</text>
<text x="107.2" y="62.3">11</text>
<text x="107.9" y="71.6">4</text>
<text x="107.9" y="67.9">3</text>
<text x="124.2" y="71.6">5</text>
<text x="124.2" y="67.9">2</text>
<text x="107.9" y="75.3">7</text>
<text x="124.2" y="75.3">6</text>
<text x="107.1" y="82.8">13</text>
<text x="107.9" y="79">8</text>
<text x="124.2" y="82.8">12</text>
<text x="124.2" y="79">9</text>
<text x="66.2" y="88.3">7</text>
<text x="66.2" y="86.5">8</text>
<text x="107.1" y="86.5">14</text>
<text x="124.2" y="86.5">15</text>
<text x="167" y="88.3">10</text>
<text x="172.1" y="89.2">A0</text>
<text x="178.7" y="89.2">I/O0</text>
<text x="185.1" y="88.3">11</text>
<text x="66.2" y="95.8">3</text>
<text x="66.2" y="93.9">4</text>
<text x="66.2" y="92.1">5</text>
<text x="66.2" y="90.2">6</text>
<text x="107.1" y="90.2">17</text>
<text x="107.1" y="93.9">18</text>
<text x="124.2" y="90.2">16</text>
<text x="124.2" y="93.9">19</text>
<text x="167.8" y="95.8">6</text>
<text x="167.8" y="93.9">7</text>
<text x="167.8" y="92.1">8</text>
<text x="167.8" y="90.2">9</text>
<text x="172.1" y="94.7">A3</text>
<text x="172.1" y="92.9">A2</text>
<text x="172.1" y="91">A1</text>
<text x="178.7" y="91">I/O1</text>
<text x="178.7" y="92.9">I/O2</text>
<text x="178.7" y="94.7">I/O3</text>
<text x="185.1" y="90.2">12</text>
<text x="185.1" y="92.1">13</text>
<text x="185.1" y="93.9">15</text>
<text x="185.1" y="95.8">16</text>
<text x="66.2" y="99.5">1</text>
<text x="66.2" y="97.6">2</text>
<text x="167.8" y="101.3">3</text>
<text x="167.8" y="99.5">4</text>
<text x="167.8" y="97.6">5</text>
<text x="172.1" y="100.3">A6</text>
<text x="172.1" y="98.4">A5</text>
<text x="172.1" y="96.6">A4</text>
<text x="178.7" y="96.6">I/O4</text>
<text x="178.7" y="98.5">I/O5</text>
<text x="178.7" y="100.3">I/O6</text>
<text x="185.1" y="97.6">17</text>
<text x="185.1" y="99.5">18</text>
<text x="185.1" y="101.3">19</text>
<text x="167" y="106.9">21</text>
<text x="167" y="105.1">24</text>
<text x="167" y="103.2">25</text>
<text x="172.1" y="102.2">A7</text>
<text x="172.1" y="107.7">A10</text>
<text x="172.1" y="105.9">A9</text>
<text x="172.1" y="104">A8</text>
<text x="178.7" y="102.2">I/O7</text>
<text x="179.5" y="107.7">NC</text>
<text x="179.5" y="105.9">NC</text>
<text x="185.1" y="106.9">26</text>
<text x="185.1" y="105.1">1</text>
<text x="231" y="103.2">1</text>
<text x="231" y="105.1">2</text>
<text x="231" y="106.9">3</text>
<text x="107.2" y="112.5">11</text>
<text x="107.9" y="108.8">1</text>
<text x="167" y="108.8">23</text>
<text x="167.8" y="110.6">2</text>
<text x="172.1" y="111.5">A12</text>
<text x="172.1" y="109.6">A11</text>
<text x="178.4" y="111.5">VCC</text>
<text x="185.1" y="110.6">28</text>
<text x="231" y="108.8">4</text>
<text x="231" y="110.6">5</text>
<text x="231" y="112.5">6</text>
<text x="107.9" y="118.1">3</text>
<text x="124.2" y="118.1">2</text>
<text x="167" y="114.4">20</text>
<text x="167" y="116.2">22</text>
<text x="167" y="118.1">27</text>
<text x="172.1" y="115.2">CE</text>
<text x="172.1" y="117">OE</text>
<text x="172.1" y="118.9">WE</text>
<text x="178.2" y="118.9">GND</text>
<text x="185.1" y="118.1">14</text>
<text x="231" y="114.4">7</text>
<text x="231" y="116.2">8</text>
<text x="107.9" y="125.5">7</text>
<text x="107.9" y="121.8">4</text>
<text x="124.2" y="125.5">6</text>
<text x="124.2" y="121.8">5</text>
<text x="107.9" y="129.2">8</text>
<text x="124.2" y="129.2">9</text>
<text x="107.1" y="136.7">14</text>
<text x="107.1" y="132.9">13</text>
<text x="124.2" y="136.7">15</text>
<text x="124.2" y="132.9">12</text>
<text x="107.1" y="140.4">17</text>
<text x="124.2" y="140.4">16</text>
<text x="107.1" y="144.1">18</text>
<text x="124.2" y="144.1">19</text>
<text x="162.3" y="155.3">1</text>
<text x="168.4" y="155.3">2</text>
<text x="162.3" y="157.1">3</text>
<text x="168.4" y="157.1">4</text>
<text x="58.7" y="170.1">1</text>
<text x="58.7" y="168.3">2</text>
<text x="73.5" y="168.3" transform="rotate(-90 73.5 168.3)">20</text>
<text x="74.7" y="169.5">ADD-H/+UB</text>
<text x="74.7" y="172.2">ADD-H/-UBADD-L/-UB</text>
<text x="80.9" y="168.3" transform="rotate(-90 80.9 168.3)">20</text>
<text x="82.1" y="169.5">ADD-L/+UB</text>
<text x="73.5" y="174.2" transform="rotate(-90 73.5 174.2)">10</text>
<text x="80.9" y="174.2" transform="rotate(-90 80.9 174.2)">10</text>
</g>
<g font-size="1.3" fill="#c90d0c">
<text x="69.6" y="183.1" transform="rotate(-90 69.6 183.1)">+</text>
<text x="75.2" y="183.1" transform="rotate(-90 75.2 183.1)">+</text>
</g>
</svg>
